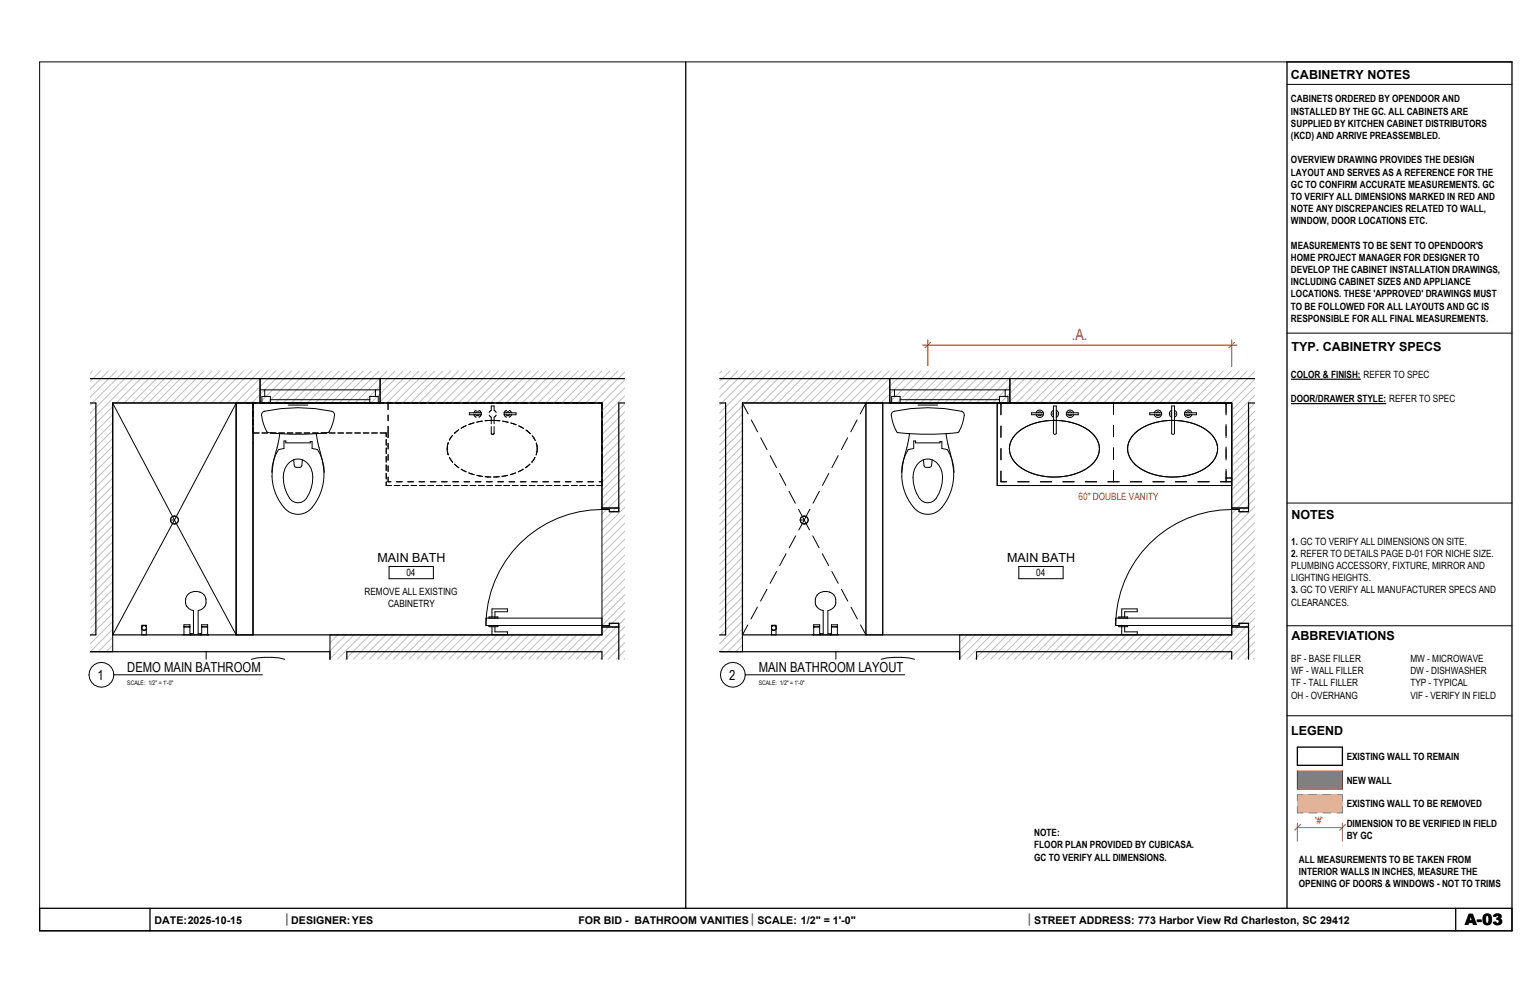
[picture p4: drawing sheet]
<svg xmlns="http://www.w3.org/2000/svg" width="432mm" height="279mm" viewBox="0 0 432 279" stroke-linecap="round" stroke-linejoin="round" font-family="sans-serif">
<g fill="none" stroke="#000" stroke-width=".28">
<path d="M31.8 113.7l17.4 33M66.6 113.7l-17.4 33M71.4 113.7v1.4M71.4 115.9v1.6M71.4 118.3v1.6M73.3 113.7v-6.9h33.9v6.9M73.3 110h33.9M73.9 113.7v-1.9h2.4v1.9M74.1 116.2a40.9 40.9 0 0 1 19.9 0l.3 .4a9.3 9.3 0 0 1-1.7 5.4l-3.4 .3 .5 2.9a44.1 44.1 0 0 1 1.7 9.2 13.5 13.5 0 0 1-4.8 10 5.2 5.2 0 0 1-7.3-2.2 14.9 14.9 0 0 1-2-12.9l1.1-4 .5-3-3.4-.3a8.7 8.7 0 0 1-1.7-5.4zM74.7 110v1.8M76.3 112.7h28M81.3 114.3h5.5"/>
<path d="M104.3 113.7v-1.9h2.4v1.9M105.9 110v1.8M109.5 113.7v1.8M109.5 117.1v1.6M132.4 116.4h3.3v.6h-3.3zM133.7 117l.6 .7M133.7 119.3l-1.5 .5M134.2 116.4l.3-.2h.4l.3 .2M134.2 117l.3 .3h.4l.3-.3M134.3 115.7l-.6 .7M135.1 115.7l.6 .7M135.7 117l-.6 .7"/>
<path d="M136 118.8l-1.5 .3M136.8 118.7h4.2M138 116.3l.6-.6v-1.2h.8v1.2l.5 .6M138 117.1l.6 .6v1.8M139.9 117.1l-.5 .6v1.8M141.8 118.8l1.5 .3M142.2 116.4h3.3v.6h-3.3zM142.2 117l.7 .7M142.7 116.4l.3-.2h.4l.3 .2M142.7 117l.3 .3h.4l.3-.3M142.9 115.7l-.7 .7M143.6 115.7l.6 .7"/>
<path d="M144.1 119.3l1.5 .5M144.2 117l-.6 .7M209.4 113.7l1.6 3.1M211.9 118.4l1.8 3.4M241.7 118.4l-1.7 3.4M244.2 113.7l-1.6 3.1M244.2 113.7v65.4M249 113.7v65.4h-4.8M251 113.7v-6.9h33.8v6.9M251 110h33.8M251.5 113.7v-1.9h2.4v1.9M251.8 116.2a40.9 40.9 0 0 1 19.8 0l.3 .4a9.3 9.3 0 0 1-1.7 5.4l-3.4 .3 .5 2.9a44.1 44.1 0 0 1 1.7 9.2 13.5 13.5 0 0 1-4.8 10 5.2 5.2 0 0 1-7.2-2.2 14.9 14.9 0 0 1-2-12.9l1-4 .5-3-3.3-.3a8.7 8.7 0 0 1-1.7-5.4z"/>
<path d="M252.3 110v1.8M253.9 112.7h28M258.9 114.3h5.5M281.3 113.7v23.3h66.1M281.9 113.7v-1.9h2.4v1.9M282.3 113.7v3.3M283.5 110v1.8M290.9 116.4h3.4v.6h-3.4zM292.2 117a1.05 1.05 0 0 0 1 .8 1.05 1.05 0 0 0 1.1-.8M292.7 116.4l.3-.2h.5l.3 .2M292.7 117l.3 .3h.5l.3-.3M294.3 116.4a1.05 1.05 0 0 0-1.1-.7 1.05 1.05 0 0 0-1 .7"/>
<path d="M297.1 116.3l-.1 .3 .1 .5M297.1 115.7a1.05 1.05 0 0 0-.6 1 1.05 1.05 0 0 0 .6 1M297.1 114.5h.8v7.7l-.4 .3-.4-.3zM297.9 116.3l.2 .3-.2 .5M297.9 115.7a1.05 1.05 0 0 1 .7 1 1.05 1.05 0 0 1-.7 1M300.8 116.4h3.3v.6h-3.3zM300.8 116.4a1.05 1.05 0 0 1 1-.7 1.05 1.05 0 0 1 1 .7M301.3 116.4l.3-.2h.4l.3 .2M301.3 117l.3 .3h.4l.3-.3M302.8 117a1.05 1.05 0 0 1-1 .8 1.05 1.05 0 0 1-1-.8M314.1 113.7v3.1M324.3 116.4h3.3v.6h-3.3z"/>
<path d="M325.6 117a1.05 1.05 0 0 0 1 .8 1.05 1.05 0 0 0 1-.8M326.1 116.4l.3-.2h.4l.3 .2M326.1 117l.3 .3h.4l.3-.3M327.6 116.4a1.05 1.05 0 0 0-1-.7 1.05 1.05 0 0 0-1 .7M330.5 116.3l-.2 .3 .2 .5M330.5 115.7a1.05 1.05 0 0 0-.7 1 1.05 1.05 0 0 0 .7 1M330.5 114.5h.8v7.7l-.4 .3-.4-.3zM331.3 116.3l.1 .3-.1 .5M331.3 115.7a1.05 1.05 0 0 1 .6 1 1.05 1.05 0 0 1-.6 1M334.1 116.4h3.3v.6h-3.3zM334.1 116.4a1.05 1.05 0 0 1 1-.7 1.05 1.05 0 0 1 1.1 .7M334.6 116.4l.3-.2h.4l.3 .2"/>
<path d="M334.6 117l.3 .3h.4l.3-.3M336.2 117a1.05 1.05 0 0 1-1.1 .8 1.05 1.05 0 0 1-1-.8M345.8 113.7v3.4M345.8 119.7v3.7M71.4 120.7v1.4h1.7M73.9 122.1h1.6M76.3 122.1h1.5M76.7 133.2a12.4 12.4 0 0 1 1.8-6.4l1.6-.3v-2.1h.5v.5h6.9v-.3h.5v1.9l1.6 .3a12.4 12.4 0 0 1 1.9 6.4M78.6 122.1h1.6M78.7 122.3l3.6 .2 7.1-.2M81 122.1h1.6M81.7 130.4a3.8 3.8 0 0 1 6.1 1.8 9.3 9.3 0 0 1-2 9.1 2.84 2.84 0 0 1-4.1-.7 9.6 9.6 0 0 1-1.3-8.4z"/>
<path d="M82.8 129.7l.2 1.7a1.26 1.26 0 0 0 1.6 .4l.5-.4 .2-1.7M83.4 122.1h1.6M85.8 122.1h1.6M88.2 122.1h1.5M90.5 122.1h1.6M92.9 122.1h1.6M95.3 122.1h1.6M97.7 122.1h1.6M100.1 122.1h1.6M102.4 122.1h1.6M104.8 122.1h1.6M107.2 122.1h1.7v1.1"/>
<path d="M108.9 124v1.6M108.9 126.4v1.6M108.9 128.8v1.5M108.9 131.1v1.6M108.9 133.5v1.6M108.9 135.9v1.1h1.5M109.5 134.6v1.3h.8M109.5 120.3v1.8M109.5 122.2v1.3M109.5 125.1v1.5M109.5 128.2v1.6M109.5 131.4v1.6"/>
<path d="M111.2 137h1.6M111.8 135.9h1.6M113.6 137h1.5M115 135.9h1.6M115.9 137h1.6M118.2 135.9h1.6M118.3 137h1.6M120.7 137h1.6M121.4 135.9h1.6M123.1 137h1.6M124.5 135.9h1.6M125.5 137h1.6"/>
<path d="M126.4 124.9v.1a5 5 0 0 0 0 3.3M126.8 129l.8 1.3M127.6 122.8l-.9 1.3M127.6 130.3v.1M127.7 135.9h1.6M127.8 137h1.6M128.2 130.9l1.2 1M129.4 121.2l-1.2 1M130.1 132.4l1.4 .7M130.2 137h1.6M130.9 135.9h1.6M131.5 120.1l-1.4 .7"/>
<path d="M132.2 133.4l1.5 .5M132.6 137h1.6M134.1 135.9h1.6M134.5 134.1l1.6 .3M135 137h1.6M136.8 134.5l1.6 .1M137.2 135.9h1.6M137.4 137h1.6M138.6 120.3v2l.4 .2 .3-.2 .1-2M139.8 137h1.5M140.4 135.9h1.6M140.8 134.5l-1.6 .1"/>
<path d="M142.1 137h1.6M143.2 134.1l-1.6 .3M143.6 135.9h1.6M144.5 137h1.6M145.4 133.4l-1.5 .5M146.3 120.1l1.4 .8M146.8 135.9h1.5M146.9 137h1.6M147.6 132.4l-1.4 .7M148.4 121.3l1.2 1M149.3 137h1.6M149.5 130.9l-1.3 1"/>
<path d="M149.9 135.9h1.6M150 130.3v.1M150.1 122.9l.9 1.4M150.9 129l-.9 1.3M151.3 125h.1M151.3 125a5 5 0 0 1-.1 3.3M151.7 137h1.5M153.1 135.9h1.6M154 137h1.6M156.3 135.9h1.6M156.4 137h1.6M158.8 137h1.6"/>
<path d="M159.5 135.9h1.5M161.2 137h1.6M162.6 135.9h1.6M163.6 137h1.5M165.8 135.9h1.6M165.9 137h1.6M168.3 137h1.5M169 135.9h.8M214.6 123.5l1.7 3.3M217.2 128.5l1.8 3.4M219.9 133.6l1.8 3.3M222.6 138.6l1.7 3.4"/>
<path d="M231.1 138.6l-1.8 3.4M233.7 133.6l-1.7 3.3M236.4 128.5l-1.8 3.4M239.1 123.5l-1.8 3.3M254.3 133.2a12.4 12.4 0 0 1 1.9-6.4l1.5-.3v-2.1h.5v.5h6.9v-.3h.5v1.9l1.6 .3a12.4 12.4 0 0 1 1.9 6.4M256.3 122.3l3.6 .2 7.1-.2M259.3 130.4a3.8 3.8 0 0 1 6.1 1.8 9.3 9.3 0 0 1-2 9.1 2.84 2.84 0 0 1-4.1-.7 9.6 9.6 0 0 1-1.3-8.4zM260.4 129.7l.2 1.7a1.26 1.26 0 0 0 1.6 .4l.5-.4 .2-1.7M282.3 132.9v3h1.6M282.3 120.2v3.2M282.3 126.5v3.2M286.8 122.1a17.7 17.7 0 0 1 15.5-2.9 10.2 10.2 0 0 1 7.6 5.8 6.3 6.3 0 0 1-3.5 7.2 18.2 18.2 0 0 1-18.8-.5 5.8 5.8 0 0 1-.8-9.6z"/>
<path d="M287.1 135.9h3.2M293.4 135.9h3.2M299.8 135.9h3.2M306.1 135.9h3.2M312.5 135.9h3.1M314.1 120v3.2M314.1 126.4v3.1M314.1 132.7v3.2M318.8 135.9h3.2M320.2 122.1a17.7 17.7 0 0 1 16.5-2.6 9 9 0 0 1 6.7 6.3 7 7 0 0 1-4.6 7 18.2 18.2 0 0 1-17.9-1.1 5.8 5.8 0 0 1-.7-9.6zM325.2 135.9h3.1M331.5 135.9h3.2"/>
<path d="M337.9 135.9h3.1M344.2 135.9h3.2M345.8 126.1v3.7M345.8 132.4v3.5M345.8 134.8h1.6M48.1 146.7h1.1M49.2 146.7l-17.4 32.4M49.2 146.7l17.4 32.4M169.8 143.3h4.7v1h-2.6v-.6a32.8 32.8 0 0 0-34.8 32.7M221.7 156.2l-1.8 3.3M224.4 151.2l-1.8 3.3M225.2 143.6l1.6 3.1"/>
<path d="M225.8 146.7h1M226.8 146.7l-1.5 2.8M226.8 146.7l1.5 2.8M228.4 143.6l-1.6 3.1M229.2 151.2l1.8 3.3M231.9 156.2l1.8 3.3M347.4 143.3h4.7v1h-2.6v-.6a32.8 32.8 0 0 0-34.8 32.7M40 176.4h1.3v.4a.68 .68 0 0 0-.7-.4 .68 .68 0 0 0-.6 .5zM40 177.4a.68 .68 0 0 0 .6 .4 .68 .68 0 0 0 .7-.4v1.7h-1.3zM51.9 176.8h1.7M51.9 176.8h.1M51.9 176.8h1.6"/>
<path d="M52 176.8h.1M53.5 176.8h.1M53.6 176.8h-.1M53.8 179.1v-.3h.8v-6.6a2.79 2.79 0 0 1-2.1-3.6 2.79 2.79 0 0 1 3.9-1.6 2.72 2.72 0 0 1 1.7 2.8 2.72 2.72 0 0 1-2.2 2.4v6.6h.8l-.1 .3M56.7 179h.2v-2.7l1.6-.1 .1 2.8 .2 .1h-7.1l.2-.1v-2.8l1.7 .1v2.7h.2M56.7 179h.1M56.9 176.8h.1M56.9 176.8h1.6M57 176.8h.1M58.5 176.8h-1.6M58.6 176.8h.1M137.1 176.4h34.8v-.6h2.6v1.1h-4.7"/>
<path d="M137.9 174.4v-.4h2.5v.4M137.9 176.4v.4h2.5v-.4M138.8 174v-2.2h4.3v.8h-3.5v1.4M138.8 176.8v2.2h4.3v-.8h-3.5v-1.4M169.8 174.4h-32.7v2M210.9 176.3l-1.5 2.8M213.6 171.3l-1.8 3.3M216.3 166.2l-1.8 3.4M217.6 176.4h1.3v.4a.68 .68 0 0 0-.7-.4 .68 .68 0 0 0-.6 .5zM217.6 177.4a.68 .68 0 0 0 .6 .4 .68 .68 0 0 0 .7-.4v1.7h-1.3zM219 161.2l-1.8 3.4M229.5 176.8h1.7"/>
<path d="M229.5 176.8h.1M229.6 176.8h.1M231.1 176.8h.1M231.2 176.8h.1M231.4 179.1v-.3h.8v-6.6a2.79 2.79 0 0 1-2.1-3.6 2.79 2.79 0 0 1 3.9-1.6 2.72 2.72 0 0 1 1.7 2.8 2.72 2.72 0 0 1-2.2 2.4v6.6h.8v.3M234.3 179h.2v-2.7l1.7-.1v2.8l.2 .1h-7.1l.2-.1v-2.8l1.7 .1v2.7h.2M234.3 179h.1M234.5 176.8h1.7M234.5 176.8h.1M234.6 176.8h.1M234.6 161.2l1.8 3.4M236.1 176.8h.1"/>
<path d="M236.2 176.8h.1M237.3 166.2l1.8 3.4M240 171.3l1.8 3.3M242.7 176.3l1.5 2.8M314.7 176.4h34.8v-.6h2.6v1.1h-4.7M315.5 174.4v-.4h2.5v.4M315.5 176.4v.4h2.5v-.4M316.4 174v-2.2h4.4v.8h-3.6v1.4M316.4 176.8v2.2h4.4v-.8h-3.6v-1.4M347.4 174.4h-32.7v2M25.4 183.8h6.4v-70.1h138v65.4h-76.7v6.9M58.1 183.8v2.2"/>
<path d="M70.9 186a19.7 19.7 0 0 1 9.4 0M203 183.8h6.4v-70.1h138v65.4h-76.7v6.9M235.8 183.8v2.2M248.5 186a19.7 19.7 0 0 1 9.4 0"/>
<circle cx="49.2" cy="146.7" r="1.12"/>
<circle cx="226.8" cy="146.7" r="1.12"/>
<circle cx="40.6" cy="177.1" r=".68"/>
<circle cx="218.3" cy="177.1" r=".68"/>
</g>
<g fill="none" stroke="#000" stroke-width=".34">
<path d="M25.4 113.7h1.6v65.4h-1.6M25.4 106.8h150.8M66.6 113.7v65.4M71.4 113.7v65.4M73.3 106.8v6.9M107.2 106.8v6.9M176.2 113.7h-1.7v29.6h-4.7v-29.6h-138v65.4h138v-2.2h4.7v9.1M203 113.7h1.7v65.4h-1.7M203 106.8h48v6.9h-41.6v65.4h138v-2.2h4.7v9.1M353.9 106.8h-69.1v6.9h62.6v29.6h4.7v-29.6h1.8M25.4 183.8h67.7v2.2M97.8 186v-2.2h72v2.2"/>
<path d="M203 183.8h67.7v2.2M275.4 186v-2.2h72v2.2"/>
</g>
<g fill="none" stroke="#c0c0c0" stroke-width=".28">
<path d="M26.1 104.6l-.7 .7M28.3 104.6l-2.9 3M30.6 104.6l-5.2 5.2M31.8 114.7l-6.4 6.4M31.8 116.9l-6.4 6.4M31.8 119.2l-6.4 6.3M32.8 104.6l-7.4 7.5M35.1 104.6l-9.7 9.7M37.3 104.6l-11.9 12M39.6 104.6l-14.2 14.2M41.8 104.6l-9 9.1M44.1 104.6l-9.1 9.1"/>
<path d="M46.3 104.6l-9 9.1M48.5 104.6l-9 9.1M50.8 104.6l-9 9.1M53 104.6l-9 9.1M55.3 104.6l-9 9.1M57.5 104.6l-9 9.1M59.8 104.6l-9.1 9.1M62 104.6l-9 9.1M64.3 104.6l-9.1 9.1M66.5 104.6l-9 9.1M68.7 104.6l-9 9.1M71 104.6l-9 9.1"/>
<path d="M73.2 104.6l-9 9.1M75.5 104.6l-9 9.1M77.7 104.6l-9 9.1M80 104.6l-9.1 9.1M82.2 104.6l-9 9.1M84.5 104.6l-9.1 9.1M86.7 104.6l-9 9.1M89 104.6l-9.1 9.1M91.2 104.6l-9 9.1M93.4 104.6l-9 9.1M95.7 104.6l-9 9.1M97.9 104.6l-9 9.1"/>
<path d="M100.2 104.6l-9 9.1M102.4 104.6l-9 9.1M104.7 104.6l-9.1 9.1M106.9 104.6l-9 9.1M109.2 104.6l-9.1 9.1M111.4 104.6l-9 9.1M113.6 104.6l-9 9.1M115.9 104.6l-9 9.1M118.1 104.6l-9 9.1M120.4 104.6l-9 9.1M122.6 104.6l-9 9.1M124.9 104.6l-9.1 9.1"/>
<path d="M127.1 104.6l-9 9.1M129.4 104.6l-9.1 9.1M131.6 104.6l-9 9.1M133.9 104.6l-9.1 9.1M136.1 104.6l-9 9.1M138.3 104.6l-9 9.1M140.6 104.6l-9 9.1M142.8 104.6l-9 9.1M145.1 104.6l-9.1 9.1M147.3 104.6l-9 9.1M149.6 104.6l-9.1 9.1M151.8 104.6l-9 9.1"/>
<path d="M154.1 104.6l-9.1 9.1M156.3 104.6l-9 9.1M158.5 104.6l-9 9.1M160.8 104.6l-9 9.1M163 104.6l-9 9.1M165.3 104.6l-9 9.1M167.5 104.6l-9 9.1M169.8 104.6l-9.1 9.1M172 104.6l-9 9.1M174.3 104.6l-9.1 9.1M176.2 104.9l-8.7 8.8M176.2 107.2l-6.5 6.5"/>
<path d="M176.2 109.4l-6.4 6.5M176.2 111.7l-6.4 6.4M176.2 113.9l-6.4 6.5M176.2 116.1l-6.4 6.5M176.2 118.4l-6.4 6.4M203.6 104.6l-.6 .7M205.8 104.6l-2.8 2.9M208.1 104.6l-5.1 5.2M209.4 114.6l-6.4 6.4M209.4 116.8l-6.4 6.4M209.4 119l-6.4 6.5M210.3 104.6l-7.3 7.4"/>
<path d="M212.6 104.6l-9.6 9.6M214.8 104.6l-11.8 11.9M217.1 104.6l-14.1 14.1M219.3 104.6l-9 9.1M221.6 104.6l-9.1 9.1M223.8 104.6l-9 9.1M226.1 104.6l-9.1 9.1M228.3 104.6l-9 9.1M230.5 104.6l-9 9.1M232.8 104.6l-9 9.1M235 104.6l-9 9.1M237.3 104.6l-9.1 9.1"/>
<path d="M239.5 104.6l-9 9.1M241.8 104.6l-9.1 9.1M244 104.6l-9 9.1M246.3 104.6l-9.1 9.1M248.5 104.6l-9 9.1M250.7 104.6l-9 9.1M253 104.6l-9 9.1M255.2 104.6l-9 9.1M257.5 104.6l-9 9.1M259.7 104.6l-9 9.1M262 104.6l-9.1 9.1M264.2 104.6l-9 9.1"/>
<path d="M266.5 104.6l-9.1 9.1M268.7 104.6l-9 9.1M270.9 104.6l-9 9.1M273.2 104.6l-9 9.1M275.4 104.6l-9 9.1M277.7 104.6l-9 9.1M279.9 104.6l-9 9.1M282.2 104.6l-9.1 9.1M284.4 104.6l-9 9.1M286.7 104.6l-9.1 9.1M288.9 104.6l-9 9.1M291.2 104.6l-9.1 9.1"/>
<path d="M293.4 104.6l-9 9.1M295.6 104.6l-9 9.1M297.9 104.6l-9 9.1M300.1 104.6l-9 9.1M302.4 104.6l-9 9.1M304.6 104.6l-9 9.1M306.9 104.6l-9.1 9.1M309.1 104.6l-9 9.1M311.4 104.6l-9.1 9.1M313.6 104.6l-9 9.1M315.8 104.6l-9 9.1M318.1 104.6l-9 9.1"/>
<path d="M320.3 104.6l-9 9.1M322.6 104.6l-9 9.1M324.8 104.6l-9 9.1M327.1 104.6l-9.1 9.1M329.3 104.6l-9 9.1M331.6 104.6l-9.1 9.1M333.8 104.6l-9 9.1M336 104.6l-9 9.1M338.3 104.6l-9 9.1M340.5 104.6l-9 9.1M342.8 104.6l-9 9.1M345 104.6l-9 9.1"/>
<path d="M347.3 104.6l-9.1 9.1M349.5 104.6l-9 9.1M351.8 104.6l-9.1 9.1M353.9 104.8l-8.9 8.9M353.9 107l-6.7 6.7M353.9 109.3l-6.5 6.4M353.9 111.5l-6.5 6.5M353.9 113.8l-6.5 6.4M353.9 116l-6.5 6.5M353.9 118.3l-6.5 6.4M31.8 121.4l-6.4 6.4M31.8 123.6l-6.4 6.4"/>
<path d="M31.8 125.9l-6.4 6.4M31.8 128.1l-6.4 6.4M31.8 130.4l-6.4 6.4M31.8 132.6l-6.4 6.4M31.8 134.9l-6.4 6.4M31.8 137.1l-6.4 6.4M31.8 139.4l-6.4 6.4M176.2 120.6l-6.4 6.5M176.2 122.9l-6.4 6.4M176.2 125.1l-6.4 6.5M176.2 127.4l-6.4 6.4M176.2 129.6l-6.4 6.5"/>
<path d="M176.2 131.9l-6.4 6.4M176.2 134.1l-6.4 6.5M176.2 136.3l-6.4 6.5M176.2 138.6l-6.4 6.4M209.4 121.3l-6.4 6.4M209.4 123.5l-6.4 6.5M209.4 125.8l-6.4 6.4M209.4 128l-6.4 6.4M209.4 130.3l-6.4 6.4M209.4 132.5l-6.4 6.4M209.4 134.8l-6.4 6.4M209.4 137l-6.4 6.4"/>
<path d="M209.4 139.3l-6.4 6.4M353.9 120.5l-6.5 6.5M353.9 122.8l-6.5 6.4M353.9 125l-6.5 6.5M353.9 127.2l-6.5 6.5M353.9 129.5l-6.5 6.5M353.9 131.7l-6.5 6.5M353.9 134l-6.5 6.4M353.9 136.2l-6.5 6.5M353.9 138.5l-6.5 6.4M31.8 141.6l-6.4 6.4M31.8 143.9l-6.4 6.3"/>
<path d="M31.8 146.1l-6.4 6.4M31.8 148.3l-6.4 6.4M31.8 150.6l-6.4 6.4M31.8 152.8l-6.4 6.4M31.8 155.1l-6.4 6.4M31.8 157.3l-6.4 6.4M31.8 159.6l-6.4 6.4M176.2 140.8l-6.4 6.5M176.2 143.1l-6.4 6.4M176.2 145.3l-6.4 6.5M176.2 147.6l-6.4 6.4M176.2 149.8l-6.4 6.5"/>
<path d="M176.2 152.1l-6.4 6.4M176.2 154.3l-6.4 6.5M176.2 156.5l-6.4 6.5M176.2 158.8l-6.4 6.4M209.4 141.5l-6.4 6.4M209.4 143.7l-6.4 6.5M209.4 146l-6.4 6.4M209.4 148.2l-6.4 6.4M209.4 150.5l-6.4 6.4M209.4 152.7l-6.4 6.4M209.4 155l-6.4 6.4M209.4 157.2l-6.4 6.4"/>
<path d="M209.4 159.5l-6.4 6.4M353.9 140.7l-6.5 6.5M353.9 143l-6.5 6.4M353.9 145.2l-6.5 6.5M353.9 147.4l-6.5 6.5M353.9 149.7l-6.5 6.5M353.9 151.9l-6.5 6.5M353.9 154.2l-6.5 6.4M353.9 156.4l-6.5 6.5M353.9 158.7l-6.5 6.4M31.8 161.8l-6.4 6.4M31.8 164.1l-6.4 6.3"/>
<path d="M31.8 166.3l-6.4 6.4M31.8 168.5l-6.4 6.4M31.8 170.8l-6.4 6.4M31.8 173l-6.4 6.4M31.8 175.3l-6.4 6.4M31.8 177.5l-6.3 6.3M31.8 179.8l-4.1 4M93.1 179.1h.1M95.3 179.1l-2.2 2.2M97.6 179.1l-4.5 4.5M99.8 179.1l-6.7 6.7M102.1 179.1l-6.9 6.9"/>
<path d="M104.3 179.1l-6.9 6.9M106.6 179.1l-6.9 6.9M108.8 179.1l-6.9 6.9M111 179.1l-6.8 6.9M113.3 179.1l-6.9 6.9M115.5 179.1l-6.8 6.9M117.8 179.1l-6.9 6.9M120 179.1l-6.9 6.9M122.3 179.1l-6.9 6.9M124.5 179.1l-6.9 6.9M126.8 179.1l-6.9 6.9M129 179.1l-6.9 6.9"/>
<path d="M131.2 179.1l-6.8 6.9M133.5 179.1l-6.9 6.9M135.7 179.1l-6.8 6.9M138 179.1l-6.9 6.9M140.2 179.1l-6.9 6.9M142.5 179.1l-6.9 6.9M144.7 179.1l-6.9 6.9M147 179.1l-6.9 6.9M149.2 179.1l-6.9 6.9M151.5 179.1l-6.9 6.9M153.7 179.1l-6.9 6.9M155.9 179.1l-6.8 6.9"/>
<path d="M158.2 179.1l-6.9 6.9M160.4 179.1l-6.9 6.9M162.7 179.1l-6.9 6.9M164.9 179.1l-6.9 6.9M167.2 179.1l-6.9 6.9M169.4 179.1l-6.9 6.9M176.2 161l-6.4 6.5M176.2 163.3l-6.4 6.4M176.2 165.5l-6.4 6.5M176.2 167.8l-6.4 6.4M176.2 170l-6.4 6.5M176.2 172.3l-6.4 6.4"/>
<path d="M176.2 174.5l-11.4 11.5M176.2 176.8l-9.2 9.2M176.2 179l-6.9 7M209.4 161.7l-6.4 6.4M209.4 163.9l-6.4 6.5M209.4 166.2l-6.4 6.4M209.4 168.4l-6.4 6.5M209.4 170.7l-6.4 6.4M209.4 172.9l-6.4 6.4M209.4 175.2l-6.4 6.4M209.4 177.4l-6.4 6.4M209.4 179.7l-4.2 4.1"/>
<path d="M272.8 179.1l-2.1 2.1M275.1 179.1l-4.4 4.4M277.3 179.1l-6.6 6.6M279.6 179.1l-6.9 6.9M281.8 179.1l-6.9 6.9M284.1 179.1l-6.9 6.9M286.3 179.1l-6.9 6.9M288.5 179.1l-6.8 6.9M290.8 179.1l-6.9 6.9M293 179.1l-6.8 6.9M295.3 179.1l-6.9 6.9M297.5 179.1l-6.9 6.9"/>
<path d="M299.8 179.1l-6.9 6.9M302 179.1l-6.9 6.9M304.3 179.1l-6.9 6.9M306.5 179.1l-6.9 6.9M308.8 179.1l-6.9 6.9M311 179.1l-6.9 6.9M313.2 179.1l-6.8 6.9M315.5 179.1l-6.9 6.9M317.7 179.1l-6.9 6.9M320 179.1l-6.9 6.9M322.2 179.1l-6.9 6.9M324.5 179.1l-6.9 6.9"/>
<path d="M326.7 179.1l-6.9 6.9M329 179.1l-6.9 6.9M331.2 179.1l-6.9 6.9M333.4 179.1l-6.8 6.9M335.7 179.1l-6.9 6.9M337.9 179.1l-6.8 6.9M340.2 179.1l-6.9 6.9M342.4 179.1l-6.9 6.9M344.7 179.1l-6.9 6.9M346.9 179.1l-6.9 6.9M353.9 160.9l-6.5 6.5M353.9 163.2l-6.5 6.4"/>
<path d="M353.9 165.4l-6.5 6.5M353.9 167.6l-6.5 6.5M353.9 169.9l-6.5 6.5M353.9 172.1l-6.5 6.5M353.9 174.4l-11.6 11.6M353.9 176.6l-9.4 9.4M353.9 178.9l-7.1 7.1M31.8 182l-1.8 1.8M176.2 181.2l-4.7 4.8M176.2 183.5l-2.4 2.5M176.2 185.7l-.2 .3M209.4 181.9l-1.9 1.9"/>
<path d="M353.9 181.1l-4.9 4.9M353.9 183.4l-2.6 2.6M353.9 185.6l-.4 .4"/>
</g>
<path d="M109.7 159.8h12.5v3.4h-12.5z" fill="#fff"/>
<path d="M109.7 159.8h12.5v3.4h-12.5z" fill="none" stroke="#000" stroke-width=".28"/>
<path d="M260.2 97.3h88.7M261.7 95.8v7.4M347.4 95.8v7.6" fill="none" stroke="#f00" stroke-width=".28"/>
<path d="M262.4 96.6l-1.5 1.5M348.1 96.6l-1.5 1.5" fill="none" stroke="#f00" stroke-width=".3"/>
<path d="M287.4 159.8h12.5v3.4h-12.5z" fill="#fff"/>
<path d="M287.4 159.8h12.5v3.4h-12.5z" fill="none" stroke="#000" stroke-width=".28"/>
<path d="M365.9 210.7h12.7v5.2h-12.7z" fill="#fff"/>
<path d="M365.9 210.7h12.7v5.2h-12.7z" fill="none" stroke="#000" stroke-width=".37"/>
<path d="M365.9 217.5h12.7v5.1h-12.7z" fill="#808080"/>
<path d="M365.9 217.5h12.7v5.1h-12.7z" fill="none" stroke="#f00" stroke-width=".28"/>
<path d="M365.9 224.2h12.7v5.1h-12.7z" fill="#ffb76f"/>
<path d="M365.9 227.5v1.8h1.6M367.5 224.2h-1.6v1.8M369.1 224.2h2.4M369.1 229.3h2.4M373.1 224.2h2.3M373.1 229.3h2.3M377 224.2h1.6v1.8M378.6 227.5v1.8h-1.6" fill="none" stroke="#808080" stroke-width=".28"/>
<g fill="none" stroke="#000" stroke-width=".28">
<path d="M426.4 17.5h-415.2v245.1h415.2M363 23.8h63.4M363 94h63.4M363 141.9h63.4M363 176.5h63.4M32.1 190.3h41.9M210.2 190.3h45M363 201.9h63.4"/>
<circle cx="28.6" cy="190.3" r="3.5"/>
<circle cx="206.7" cy="190.3" r="3.5"/>
</g>
<path d="M193.4 17.5v238.7M42.3 256.2v6.4M363 256.2v-238.7h63.4v245.1h-415.2v-6.4h415.2M410.6 256.2v6.4" fill="none" stroke="#000" stroke-width=".37"/>
<path d="M80.9 257.8v3.2M212.2 257.8v3.2M290.3 257.8v3.2" fill="none" stroke="#808080" stroke-width=".45"/>
<path d="M365.9 233.4h12.7M365.9 232.2v5.1M366.8 232.5l-1.7 1.7M378.6 232.2v5.1M379.5 232.5l-1.7 1.7" fill="none" stroke="#f00" stroke-width=".28"/>
<path d="M364.1 107h19.7M364.1 113.9h26.9" fill="none" stroke="#000" stroke-width=".33"/>
<text font-size="4.4" fill="#f00" x="302.3" y="95.9">.A.</text>
<text font-size="4.4" x="413.1" y="261">A-03</text>
<g font-size="3.9">
<text x="27.5" y="191.7">1</text>
<text x="35.9" y="189.4">DEMO MAIN BATHROOM</text>
<text x="205.6" y="191.7">2</text>
<text x="214" y="189.4">MAIN BATHROOM LAYOUT</text>
</g>
<g font-size="3.5">
<text x="364.1" y="22.2">CABINETRY NOTES</text>
<text x="364.2" y="98.9">TYP. CABINETRY SPECS</text>
<text x="364.2" y="146.3">NOTES</text>
<text x="106.5" y="158.6">MAIN BATH</text>
<text x="284.1" y="158.6">MAIN BATH</text>
<text x="364.2" y="180.6">ABBREVIATIONS</text>
<text x="364.2" y="207.2">LEGEND</text>
</g>
<g font-size="3">
<text x="43.6" y="260.5">DATE:2025-10-15</text>
<text x="82.2" y="260.5">DESIGNER:YES</text>
<text x="163.1" y="260.5">FOR BID - BATHROOM VANITIES</text>
<text x="213.6" y="260.5">SCALE: 1/2&quot; = 1'-0&quot;</text>
<text x="291.7" y="260.5">STREET ADDRESS: 773 Harbor View Rd Charleston, SC 29412</text>
</g>
<g font-size="2.8">
<text x="364.1" y="28.9">CABINETS ORDERED BY OPENDOOR AND</text>
<text x="364.1" y="32.3">INSTALLED BY THE GC. ALL CABINETS ARE</text>
<text x="364.1" y="35.8">SUPPLIED BY KITCHEN CABINET DISTRIBUTORS</text>
<text x="364.1" y="39.2">(KCD) AND ARRIVE PREASSEMBLED.</text>
<text x="364.1" y="46.1">OVERVIEW DRAWING PROVIDES THE DESIGN</text>
<text x="364.1" y="49.5">LAYOUT AND SERVES AS A REFERENCE FOR THE</text>
<text x="364.1" y="52.9">GC TO CONFIRM ACCURATE MEASUREMENTS. GC</text>
<text x="364.1" y="56.4">TO VERIFY ALL DIMENSIONS MARKED IN RED AND</text>
<text x="364.1" y="59.8">NOTE ANY DISCREPANCIES RELATED TO WALL,</text>
<text x="364.1" y="63.3">WINDOW, DOOR LOCATIONS ETC.</text>
<text x="364.1" y="70.1">MEASUREMENTS TO BE SENT TO OPENDOOR'S</text>
<text x="364.1" y="73.6">HOME PROJECT MANAGER FOR DESIGNER TO</text>
<text x="364.1" y="77">DEVELOP THE CABINET INSTALLATION DRAWINGS,</text>
<text x="364.1" y="80.5">INCLUDING CABINET SIZES AND APPLIANCE</text>
<text x="364.1" y="83.9">LOCATIONS. THESE 'APPROVED' DRAWINGS MUST</text>
<text x="364.1" y="87.3">TO BE FOLLOWED FOR ALL LAYOUTS AND GC IS</text>
<text x="364.1" y="90.8">RESPONSIBLE FOR ALL FINAL MEASUREMENTS.</text>
<text x="364.1" y="106.7">COLOR &amp; FINISH: REFER TO SPEC</text>
<text x="364.1" y="113.5">DOOR/DRAWER STYLE: REFER TO SPEC</text>
<text x="364.2" y="153.6">1. GC TO VERIFY ALL DIMENSIONS ON SITE.</text>
<text x="364.2" y="157.1">2. REFER TO DETAILS PAGE D-01 FOR NICHE SIZE.</text>
<text x="364.2" y="160.5">PLUMBING ACCESSORY, FIXTURE, MIRROR AND</text>
<text x="102.8" y="167.8">REMOVE ALL EXISTING</text>
<text x="114.6" y="162.6">04</text>
<text x="292.2" y="162.6">04</text>
<text x="364.2" y="163.9">LIGHTING HEIGHTS.</text>
<text x="364.2" y="167.4">3. GC TO VERIFY ALL MANUFACTURER SPECS AND</text>
<text x="109.4" y="171.2">CABINETRY</text>
<text x="364.2" y="170.8">CLEARANCES.</text>
<text x="364.2" y="186.7">BF - BASE FILLER</text>
<text x="364.2" y="190.2">WF - WALL FILLER</text>
<text x="397.8" y="186.7">MW - MICROWAVE</text>
<text x="397.8" y="190.2">DW - DISHWASHER</text>
<text x="364.2" y="193.6">TF - TALL FILLER</text>
<text x="364.2" y="197">OH - OVERHANG</text>
<text x="397.8" y="193.6">TYP - TYPICAL</text>
<text x="397.8" y="197">VIF - VERIFY IN FIELD</text>
<text x="379.8" y="214.3">EXISTING WALL TO REMAIN</text>
<text x="379.8" y="221.2">NEW WALL</text>
<text x="379.8" y="227.6">EXISTING WALL TO BE REMOVED</text>
<text x="379.8" y="233.2">DIMENSION TO BE VERIFIED IN FIELD</text>
<text x="291.7" y="235.9">NOTE:</text>
<text x="291.7" y="239.3">FLOOR PLAN PROVIDED BY CUBICASA.</text>
<text x="379.8" y="236.6">BY GC</text>
<text x="291.7" y="242.8">GC TO VERIFY ALL DIMENSIONS.</text>
<text x="366.4" y="243.4">ALL MEASUREMENTS TO BE TAKEN FROM</text>
<text x="366.4" y="246.9">INTERIOR WALLS IN INCHES, MEASURE THE</text>
<text x="366.4" y="250.3">OPENING OF DOORS &amp; WINDOWS - NOT TO TRIMS</text>
</g>
<g font-size="2.8" fill="#f00">
<text x="304.2" y="140.9">60&quot; DOUBLE VANITY</text>
<text x="370.9" y="232.5">'#'</text>
</g>
<g font-size="1.8">
<text x="35.9" y="193.2">SCALE: 1/2&quot; = 1'-0&quot;</text>
<text x="214" y="193.2">SCALE: 1/2&quot; = 1'-0&quot;</text>
</g>
</svg>
